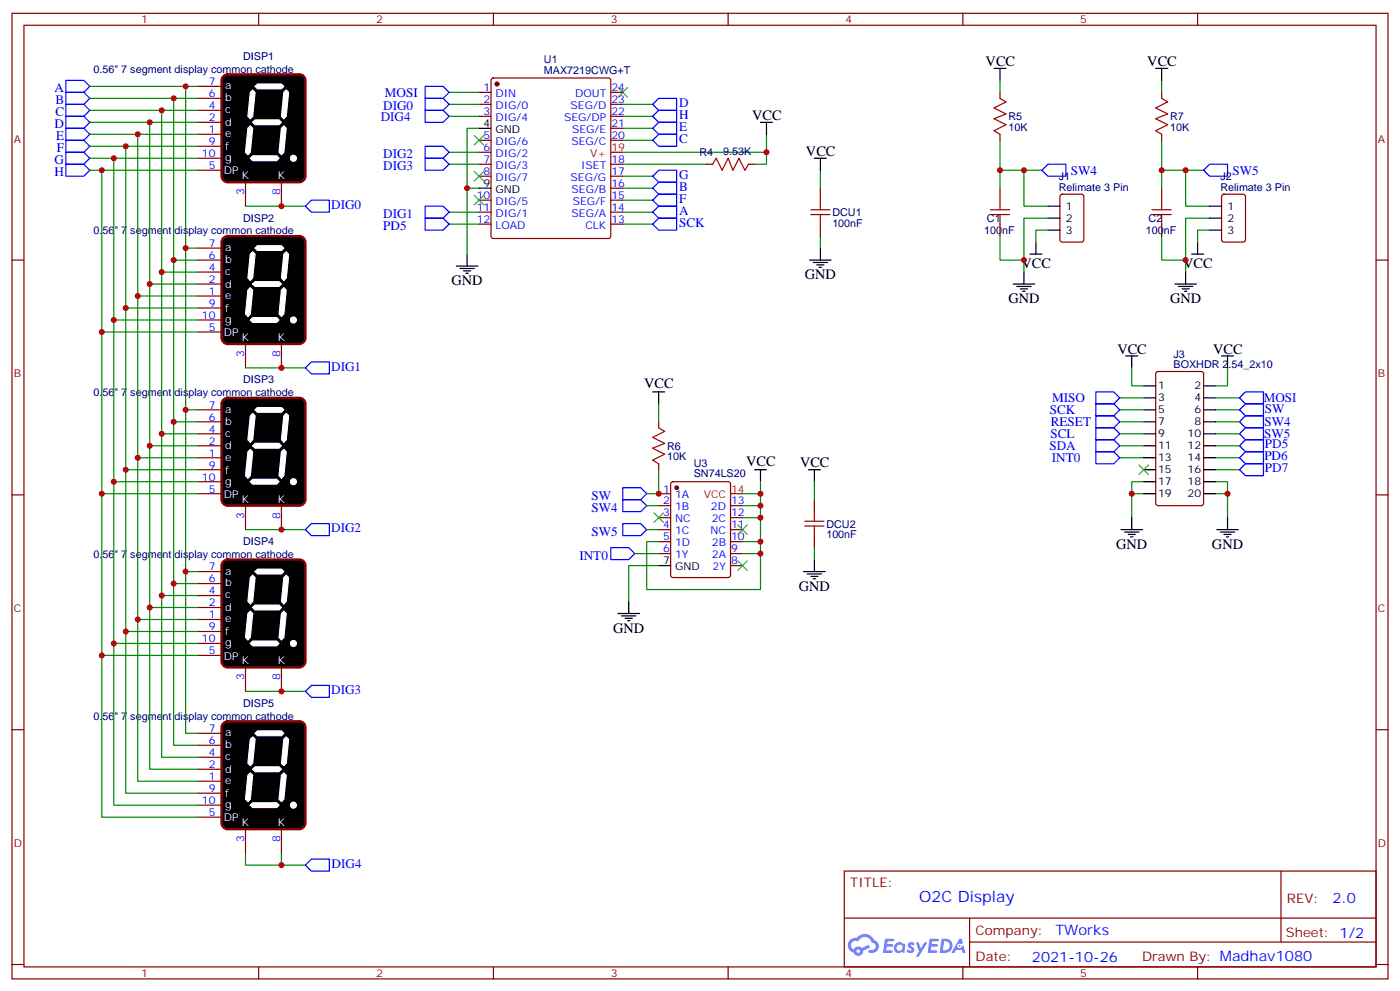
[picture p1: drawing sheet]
<svg xmlns="http://www.w3.org/2000/svg" width="412mm" height="292mm" viewBox="0 0 412 292" stroke-linecap="round" stroke-linejoin="round" font-family="sans-serif">
<g fill="none" stroke="#870000" stroke-width=".35">
<path d="M3.5 3.9h405.4v284.4h-405.4zM7.1 7.4h398.2v277.3h-398.2zM76.2 3.9v3.5M145.3 3.9v3.5M214.5 3.9v3.5M283.6 3.9v3.5M352.8 3.9v3.5M3.5 76.6h3.6M405.3 76.6h3.6M3.5 145.7h3.6M405.3 145.7h3.6M3.5 214.9h3.6"/>
<path d="M405.3 214.9h3.6M248.7 256.5h156.6v28.2h-156.6zM377.3 256.5v20.9M248.7 270.4h156.5M285.6 277.4h119.6M285.6 270.4v14.1M3.5 284h3.6M76.2 284.7v3.6M145.3 284.7v3.6M214.5 284.7v3.6M283.6 284.7v3.6M352.8 284.7v3.6"/>
<path d="M405.3 284h3.6"/>
</g>
<g fill="#5487ff">
<path d="M267.7 277.7a1.22 1.22 0 0 1 1.7 .2l-.4 .6a.47 .47 0 0 0-.3-.4 .47 .47 0 0 0-.5 .2l.1 .2a1.14 1.14 0 0 1 .8 1.8 1.14 1.14 0 0 1-1.9 0l-.2-.2 .5-.6 .7 .5a.29 .29 0 0 0 .3-.3 .29 .29 0 0 0-.2-.3 1.04 1.04 0 0 1-.6-1.7z"/>
<path d="M260.7 276.4h2.4l.3 .2-.2 .5-1.8 .1-.1 .8h1.5l.3 .4-.3 .4h-1.6l-.2 1.1h1.7l.2 .3-.2 .3-2.6 .1z"/>
<path d="M273.8 276.4h2.4l.3 .2-.1 .5-1.8 .1-.2 .8h1.6l.3 .4-.4 .4h-1.6l-.1 1.1h1.7l.2 .3-.2 .3-2.6 .1z"/>
<path d="M282.6 276.4h.7l.3 1.3-.6 .3a.69 .69 0 0 0-1 .3 .69 .69 0 0 0 .4 .9 .69 .69 0 0 0 .9-.6l.5-.2 .6 2.2h-.8l-.2-.9h-1.8l-.5 .9h-.8z"/>
<path d="M269.8 277.5h.8l.6 1.8 1.1-1.8h.9l-2.6 4.2h-.8l.9-1.5z"/>
<path d="M277.4 276.4l-.6 4.2h1.3a2.11 2.11 0 0 0 2.5-2.1 2.11 2.11 0 0 0-2.5-2.1zM278.1 277.2a1.39 1.39 0 0 1 1.7 1.4 1.39 1.39 0 0 1-1.8 1.3h-.3z"/>
<path d="M263.7 278.1a1.54 1.54 0 0 0-.1 2.1 1.54 1.54 0 0 0 2.2 .1l.6 .3 .3-2.3-.2-.3h-.4a1.49 1.49 0 0 0-2.4 .1zM264 279.1a.94 .94 0 0 1 1.8 0 .94 .94 0 0 1-1.8 0z"/>
<path d="M250.4 276.8a2.18 2.18 0 0 0 1.1 3.7 1.44 1.44 0 0 0 1.6 .9 1.44 1.44 0 0 0 1.2-1.4l2-1-.5-.8-1.9 1a1.47 1.47 0 0 0-2.4 .4 1.39 1.39 0 0 1-.7-1.9 1.39 1.39 0 0 1 2-.5 2.12 2.12 0 0 1 2.2-1.3 2.12 2.12 0 0 1 1.9 1.7 1.14 1.14 0 0 1 1.1 1.4 1.14 1.14 0 0 1-1.7 .7 .43 .43 0 0 0-.5 .4 .43 .43 0 0 0 .4 .5 1.98 1.98 0 0 0 2.5-1.2 1.98 1.98 0 0 0-1.2-2.6 3.1 3.1 0 0 0-5.3-.6l-.9 .1zM252.3 280.1a.55 .55 0 0 1 1.1 0 .55 .55 0 0 1-1.1 0z"/>
<circle cx="282.6" cy="278.5" r=".26"/>
</g>
<g fill="none" stroke="#008700" stroke-width=".35">
<path d="M26.5 25.4h28.2M26.5 29h24.7M26.5 32.5h21.1M26.5 36h17.6M26.5 39.5h14.1M58.2 25.4h-3.5v142.9h3.5M58.2 29h-7v142.8h7M58.2 32.5h-10.6v142.9h10.6M58.2 36h-14.1v142.9h14.1M58.2 39.5h-17.6v142.9h17.6M132.3 30.7h8.8M132.3 27.2h8.8"/>
<path d="M132.3 34.3h8.8M141.1 37.8h-3.5v37M183.4 30.7h8.9M183.4 37.8h8.9M183.4 34.3h8.9M225.8 39.5v5.3M294.6 23.7v3.5M342.2 23.7v3.5M26.5 43.1h10.5M26.5 46.6h7M26.5 50.1h3.5M58.2 43.1h-21.2v142.8h21.2"/>
<path d="M58.2 46.6h-24.7v142.9h24.7M58.2 50.1h-28.2v142.9h28.2M132.3 48.4h8.8M132.3 44.8h8.8M137.6 55.4h3.5M183.4 44.8h42.4v3.6h-3.6M183.4 48.4h24.7M183.4 55.4h8.9M183.4 58.9h8.9M183.4 51.9h8.9M183.4 41.3h8.9M241.7 50.1v5.3"/>
<path d="M294.6 50.1h12.3M294.6 41.3v14.1M301.6 50.1v10.6h7.1M342.2 50.1h7M342.2 41.3v14.1M354.5 50.1h-5.3v10.6h7.1M51.2 76.6h7M54.7 73.1h3.5M72.3 60.7h17.7M132.3 66h8.8M132.3 62.5h8.8M183.4 66h8.9"/>
<path d="M183.4 62.5h8.9M241.7 69.5v3.6M301.6 76.6v3.5M308.7 64.2h-7.1v12.4h-7v-7.1M308.7 67.8h-3.5v3.5M342.2 69.5v7.1h7M356.3 64.2h-7.1v15.9M356.3 67.8h-3.5v3.5M30 97.8h28.2M33.5 94.2h24.7M37 90.7h21.2M40.6 87.2h17.6"/>
<path d="M44.1 83.6h14.1M47.6 80.1h10.6M79.4 96h1.7M72.3 108.3h17.7M194 118.9v5.3M329.8 117.2h7.1M333.4 108.3v5.3h3.5M358.1 117.2h7M361.6 108.3v5.3h-3.5M37 138.3h21.2M40.6 134.8h17.6M44.1 131.3h14.1"/>
<path d="M47.6 127.7h10.6M51.2 124.2h7M54.7 120.7h3.5M79.4 131.3h1.7M194 138.3v7.1h-3.5M329.8 131.3h7.1M329.8 120.7h7.1M329.8 124.2h7.1M329.8 127.7h7.1M329.8 134.8h7.1M358.1 131.3h7M358.1 120.7h7"/>
<path d="M358.1 124.2h7M358.1 127.7h7M358.1 134.8h7M358.1 138.3h7M30 145.4h28.2M33.5 141.9h24.7M72.3 156h17.7M190.5 148.9h3.5M190.5 156h3.5M194 159.5h-3.5v14.1h33.5v-10.6M218.7 148.9h5.3M218.7 152.4h5.3"/>
<path d="M218.7 159.5h5.3M224 141.9v3.5h-5.3M224 145.4v17.6h-5.3M239.9 141.9v5.2M333.4 145.4h3.5M336.9 141.9h-3.5v10.5M358.1 141.9h3.5v10.5M358.1 145.4h3.5M44.1 178.9v47.6h14.1M47.6 175.4v47.6h10.6M51.2 171.8v47.7h7M54.7 168.3v47.6h3.5"/>
<path d="M187 163h7M194 166.5h-8.8v10.6M239.9 161.3v3.5M30 193v47.6h28.2M33.5 189.5v47.6h24.7M37 185.9v47.7h21.2M40.6 182.4v47.6h17.6M72.3 203.6h17.7M72.3 251.2v3.5h10.6v-3.5M82.9 254.7h7.1"/>
</g>
<g fill="none" stroke="#00f" stroke-width=".35">
<path d="M19.4 37.8h5.3l1.8 1.7-1.8 1.8h-5.3zM19.4 34.3h5.3l1.8 1.7-1.8 1.8h-5.3zM19.4 30.7h5.3l1.8 1.8-1.8 1.8h-5.3zM19.4 27.2h5.3l1.8 1.8-1.8 1.7h-5.3zM19.4 23.7h5.3l1.8 1.7-1.8 1.8h-5.3zM125.2 29h5.3l1.8 1.7-1.8 1.8h-5.3zM125.2 25.4h5.3l1.8 1.8-1.8 1.8h-5.3zM125.2 32.5h5.3l1.8 1.8-1.8 1.7h-5.3zM192.3 30.7l1.7-1.7h5.3v3.5h-5.3zM192.3 34.3l1.7-1.8h5.3v3.5h-5.3zM192.3 37.8l1.7-1.8h5.3v3.5h-5.3zM19.4 44.8h5.3l1.8 1.8-1.8 1.8h-5.3z"/>
<path d="M19.4 41.3h5.3l1.8 1.8-1.8 1.7h-5.3zM19.4 48.4h5.3l1.8 1.7-1.8 1.8h-5.3zM125.2 46.6h5.3l1.8 1.8-1.8 1.7h-5.3zM125.2 43.1h5.3l1.8 1.7-1.8 1.8h-5.3zM192.3 41.3l1.7-1.8h5.3v3.6h-5.3zM192.3 51.9l1.7-1.8h5.3v3.6h-5.3zM192.3 55.4l1.7-1.7h5.3v3.5h-5.3zM192.3 58.9l1.7-1.7h5.3v3.5h-5.3zM306.9 50.1l1.8-1.7h5.3v3.5h-5.3zM354.5 50.1l1.8-1.7h5.3v3.5h-5.3zM90 60.7l1.7-1.8h5.3v3.6h-5.3zM125.2 60.7h5.3l1.8 1.8-1.8 1.7h-5.3z"/>
<path d="M125.2 64.2h5.3l1.8 1.8-1.8 1.8h-5.3zM192.3 66l1.7-1.8h5.3v3.6h-5.3zM192.3 62.5l1.7-1.8h5.3v3.5h-5.3zM90 108.3l1.7-1.7h5.3v3.5h-5.3zM322.8 118.9h5.3l1.7 1.8-1.7 1.7h-5.3zM322.8 115.4h5.3l1.7 1.8-1.7 1.7h-5.3zM365.1 117.2l1.8-1.8h5.3v3.5h-5.3zM322.8 126h5.3l1.7 1.7-1.7 1.8h-5.3zM322.8 122.4h5.3l1.7 1.8-1.7 1.8h-5.3zM322.8 129.5h5.3l1.7 1.8-1.7 1.7h-5.3zM322.8 133h5.3l1.7 1.8-1.7 1.8h-5.3zM365.1 124.2l1.8-1.8h5.3v3.6h-5.3z"/>
<path d="M365.1 127.7l1.8-1.7h5.3v3.5h-5.3zM365.1 131.3l1.8-1.8h5.3v3.5h-5.3zM365.1 134.8l1.8-1.8h5.3v3.6h-5.3zM365.1 138.3l1.8-1.7h5.3v3.5h-5.3zM365.1 120.7l1.8-1.8h5.3v3.5h-5.3zM90 156l1.7-1.8h5.3v3.5h-5.3zM183.4 143.6h5.3l1.8 1.8-1.8 1.7h-5.3zM183.4 147.1h5.3l1.8 1.8-1.8 1.8h-5.3zM183.4 154.2h5.3l1.8 1.8-1.8 1.7h-5.3zM179.9 161.3h5.3l1.8 1.7-1.8 1.8h-5.3zM90 203.6l1.7-1.8h5.3v3.6h-5.3zM90 254.7l1.7-1.7h5.3v3.5h-5.3z"/>
</g>
<path d="M65.8 22.4l1.2-.5h21.2a1.76 1.76 0 0 1 1.8 1.8v28.2a1.89 1.89 0 0 1-1.8 1.8h-21.2a1.89 1.89 0 0 1-1.7-1.8v-28.2zM65.8 70l1.2-.5h21.2a1.76 1.76 0 0 1 1.8 1.8v28.2a1.89 1.89 0 0 1-1.8 1.8h-21.2a1.89 1.89 0 0 1-1.7-1.8v-28.2zM65.8 117.7l1.2-.5h21.2a1.76 1.76 0 0 1 1.8 1.7v28.2a1.89 1.89 0 0 1-1.8 1.8h-21.2a1.89 1.89 0 0 1-1.7-1.8v-28.2zM65.8 165.3l1.2-.5h21.2a1.76 1.76 0 0 1 1.8 1.7v28.3a1.89 1.89 0 0 1-1.8 1.7h-21.2a1.89 1.89 0 0 1-1.7-1.7v-28.3zM65.8 212.9l1.2-.5h21.2a1.76 1.76 0 0 1 1.8 1.8v28.2a1.89 1.89 0 0 1-1.8 1.8h-21.2a1.89 1.89 0 0 1-1.7-1.8v-28.2z" fill="#000" stroke="#870000" stroke-width=".71"/>
<g fill="none" stroke="#870000" stroke-width=".35">
<path d="M58.2 25.4h7.1M58.2 29h7.1M58.2 32.5h7.1M58.2 36h7.1M58.2 39.5h7.1M141.1 27.2h3.5M141.1 30.7h3.5M141.1 34.3h3.5M144.9 23.2l.4-.2h33.9l.5 .2 .2 .5v45.8l-.2 .5-.5 .2h-33.9l-.5-.2-.2-.5v-45.8zM179.9 27.2h3.5M179.9 30.7h3.5M179.9 34.3h3.5"/>
<path d="M179.9 37.8h3.5M294.6 27.2v1.8M294.6 39.5v1.8M342.2 27.2v1.8M342.2 39.5v1.8M58.2 43.1h7.1M58.2 46.6h7.1M58.2 50.1h7.1M72.3 53.7v7M82.9 53.7v7M141.1 48.4h3.5M141.1 41.3h3.5"/>
<path d="M141.1 44.8h3.5M141.1 51.9h3.5M141.1 58.9h3.5M179.9 48.4h3.5M179.9 41.3h3.5M179.9 51.9h3.5M179.9 58.9h3.5M179.9 55.4h3.5M208.1 48.4h1.8M220.5 48.4h1.7M241.7 55.4v3.5M294.6 55.4v3.5"/>
<path d="M312.4 57.4l.5-.2h5.7l.6 .4 .1 13-.5 .6-5.9 .1-.6-.5-.1-12.9zM342.2 55.4v3.5M360.1 57.4l.4-.2h5.7l.6 .4 .1 13-.5 .6-5.9 .1-.6-.5-.1-12.9zM58.2 73.1h7.1M58.2 76.6h7.1M141.1 62.5h3.5M141.1 66h3.5M179.9 62.5h3.5M179.9 66h3.5M241.7 66v3.5M294.6 66v3.5M342.2 66v3.5"/>
<path d="M58.2 80.1h7.1M58.2 83.6h7.1M58.2 87.2h7.1M58.2 90.7h7.1M58.2 94.2h7.1M58.2 97.8h7.1M72.3 101.3v7M82.9 101.3v7M340.7 109.6l.4-.2h12.7l.7 .4v38.4l-.4 .7h-13l-.6-.5-.1-38.3zM58.2 120.7h7.1M58.2 124.2h7.1M58.2 127.7h7.1"/>
<path d="M58.2 131.3h7.1M58.2 134.8h7.1M58.2 138.3h7.1M194 124.2v1.8M194 136.6v1.7M58.2 141.9h7.1M58.2 145.4h7.1M72.3 148.9v7.1M82.9 148.9v7.1M194 145.4h3.6M194 148.9h3.6M194 152.4h3.6"/>
<path d="M194 156h3.6M194 159.5h3.6M197.8 142.1l.5-.2h16.2l.6 .4 .1 27.1-.5 .6-16.4 .1-.7-.5v-27zM215.2 148.9h3.5M215.2 152.4h3.5M215.2 156h3.5M215.2 159.5h3.5M239.9 147.1v3.6M239.9 157.7v3.6M58.2 168.3h7.1M58.2 171.8h7.1M58.2 175.4h7.1"/>
<path d="M58.2 178.9h7.1M194 163h3.6M215.2 163h3.5M215.2 166.5h3.5M58.2 182.4h7.1M58.2 185.9h7.1M58.2 189.5h7.1M58.2 193h7.1M72.3 196.5v7.1M82.9 196.5v7.1M58.2 215.9h7.1M58.2 219.5h7.1"/>
<path d="M58.2 223h7.1M58.2 226.5h7.1M58.2 230h7.1M58.2 233.6h7.1M58.2 237.1h7.1M58.2 240.6h7.1M72.3 244.2v7M82.9 244.2v7"/>
</g>
<g fill="#fff" stroke="#fff" stroke-width=".35">
<path d="M75.1 25.4l.7-.7h7.1l.7 .7-.7 .7h-7.1z"/>
<path d="M74.4 26.5l.7 .7-.7 7.1-.7 .7-.7-.7 .7-7.1z"/>
<path d="M74.4 36l.7-.7h7.1l.7 .7-.7 .7h-7.1z"/>
<path d="M74.4 45.9h7.1l.7 .7-.7 .7h-7.1l-.7-.7z"/>
<path d="M84.3 26.5l.7 .7-.7 7.1-.7 .7-.7-.7 .7-7.1z"/>
<path d="M82.9 37.8l.7-.7 .7 .7-.7 7-.7 .7-.7-.7z"/>
<path d="M73 37.8l.7-.7 .7 .7-.7 7-.7 .7-.7-.7z"/>
<path d="M75.1 73.1l.7-.7h7.1l.7 .7-.7 .7h-7.1z"/>
<path d="M73.7 74.8l.7-.7 .7 .7-.7 7.1-.7 .7-.7-.7z"/>
<path d="M74.4 83.6l.7-.7h7.1l.7 .7-.7 .7h-7.1z"/>
<path d="M73.7 94.2l.7-.7h7.1l.7 .7-.7 .7h-7.1z"/>
<path d="M83.6 74.8l.7-.7 .7 .7-.7 7.1-.7 .7-.7-.7z"/>
<path d="M82.9 85.4l.7-.7 .7 .7-.7 7.1-.7 .7-.7-.7z"/>
<path d="M73 85.4l.7-.7 .7 .7-.7 7.1-.7 .7-.7-.7z"/>
<path d="M75.1 120.7l.7-.7h7.1l.7 .7-.7 .7h-7.1z"/>
<path d="M73.7 122.4l.7-.7 .7 .7-.7 7.1-.7 .7-.7-.7z"/>
<path d="M74.4 131.3l.7-.7h7.1l.7 .7-.7 .7h-7.1z"/>
<path d="M74.4 141.1h7.1l.7 .8-.7 .7h-7.1l-.7-.7z"/>
<path d="M83.6 122.4l.7-.7 .7 .7-.7 7.1-.7 .7-.7-.7z"/>
<path d="M82.9 133l.7-.7 .7 .7-.7 7.1-.7 .7-.7-.7z"/>
<path d="M73 133l.7-.7 .7 .7-.7 7.1-.7 .7-.7-.7z"/>
<path d="M75.1 168.3l.7-.7h7.1l.7 .7-.7 .7h-7.1z"/>
<path d="M73.7 170.1l.7-.7 .7 .7-.7 7-.7 .7-.7-.7z"/>
<path d="M75.1 178.2h7.1l.7 .7-.7 .7h-7.1l-.7-.7z"/>
<path d="M73.7 189.5l.7-.7h7.1l.7 .7-.7 .7h-7.1z"/>
<path d="M83.6 170.1l.7-.7 .7 .7-.7 7-.7 .7-.7-.7z"/>
<path d="M82.9 180.7l.7-.7 .7 .7-.7 7-.7 .7-.7-.7z"/>
<path d="M73 180.7l.7-.7 .7 .7-.7 7-.7 .7-.7-.7z"/>
<path d="M75.1 215.9l.7-.7h7.1l.7 .7-.7 .7h-7.1z"/>
<path d="M73.7 217.7l.7-.7 .7 .7-.7 7.1-.7 .7-.7-.7z"/>
<path d="M74.4 226.5l.7-.7h7.1l.7 .7-.7 .7h-7.1z"/>
<path d="M73.7 237.1l.7-.7h7.1l.7 .7-.7 .7h-7.1z"/>
<path d="M83.6 217.7l.7-.7 .7 .7-.7 7.1-.7 .7-.7-.7z"/>
<path d="M82.9 228.3l.7-.7 .7 .7-.7 7-.7 .7-.7-.7z"/>
<path d="M73 228.3l.7-.7 .7 .7-.7 7-.7 .7-.7-.7z"/>
<circle cx="86.4" cy="46.6" r=".88"/>
<circle cx="86.4" cy="94.2" r=".88"/>
<circle cx="86.4" cy="141.9" r=".88"/>
<circle cx="86.4" cy="189.5" r=".88"/>
<circle cx="86.4" cy="237.1" r=".88"/>
</g>
<g fill="none" stroke="#3c3" stroke-width=".35">
<path d="M139.7 39.9l2.8 2.8M142.5 39.9l-2.8 2.8M182 25.8l2.9 2.8M184.9 25.8l-2.9 2.8M139.7 50.5l2.8 2.8M139.7 57.5l2.8 2.9M142.5 50.5l-2.8 2.8M142.5 57.5l-2.8 2.9M335.5 136.9l2.8 2.8M338.3 136.9l-2.8 2.8M192.6 151l2.8 2.8M195.4 151l-2.8 2.8"/>
<path d="M217.3 154.6l2.8 2.8M220.1 154.6l-2.8 2.8M217.3 165.1l2.8 2.9M220.1 165.1l-2.8 2.9"/>
</g>
<g fill="none" stroke="#000" stroke-width=".35">
<path d="M141.1 37.8h3.5M224 36h3.5M225.8 36v3.5M292.8 20.1h3.5M294.6 20.1v3.6M340.4 20.1h3.6M342.2 20.1v3.6M141.1 55.4h3.5M239.9 46.6h3.5M241.7 46.6v3.5M134.4 78.4h6.4M135.5 79.1h4.2"/>
<path d="M136.5 79.8h2.1M137.6 74.8v3.6M238.5 76.6h6.3M239.5 77.3h4.3M240.6 78h2.1M241.3 78.7h.7M241.7 73.1v3.5M303.4 74.8h3.5M305.2 71.3v3.5M308.7 67.8h3.5M308.7 60.7h3.5M308.7 64.2h3.5"/>
<path d="M351 74.8h3.5M352.8 71.3v3.5M356.3 67.8h3.5M356.3 60.7h3.5M356.3 64.2h3.5M137.2 80.5h.7M298.4 83.6h6.4M299.5 84.3h4.2M300.6 85.1h2.1M301.3 85.8h.7M301.6 80.1v3.5M346.1 83.6h6.3"/>
<path d="M347.1 84.3h4.3M348.2 85.1h2.1M348.9 85.8h.7M349.2 80.1v3.5M192.3 115.4h3.5M194 115.4v3.5M331.6 104.8h3.5M333.4 104.8v3.5M336.9 113.6h3.5M336.9 117.2h3.5M354.5 113.6h3.6M354.5 117.2h3.6"/>
<path d="M359.8 104.8h3.6M361.6 104.8v3.5M222.2 138.3h3.6M224 138.3v3.6M238.1 138.3h3.6M239.9 138.3v3.6M336.9 120.7h3.5M336.9 124.2h3.5M336.9 127.7h3.5M336.9 131.3h3.5M336.9 134.8h3.5M336.9 138.3h3.5"/>
<path d="M354.5 120.7h3.6M354.5 124.2h3.6M354.5 127.7h3.6M354.5 131.3h3.6M354.5 134.8h3.6M354.5 138.3h3.6M330.2 156h6.3M331.3 156.7h4.2M332.3 157.4h2.1M333 158.1h.7M333.4 152.4v3.6M336.9 141.9h3.5"/>
<path d="M336.9 145.4h3.5M354.5 141.9h3.6M354.5 145.4h3.6M358.4 156h6.4M359.5 156.7h4.2M360.5 157.4h2.2M361.2 158.1h.7M361.6 152.4v3.6M185.2 177.1v3.6M194 166.5h3.6M236.7 168.3h6.4M237.8 169h4.2"/>
<path d="M238.8 169.7h2.1M239.5 170.4h.7M239.9 164.8v3.5M182 180.7h6.4M183.1 181.4h4.2M184.1 182.1h2.2M184.9 182.8h.7"/>
</g>
<g fill="none" stroke="#a10000" stroke-width=".35">
<path d="M294.6 29l1.7 1-3.5 1.8 3.5 1.7-3.5 1.5 3.5 1.7-3.5 1.8 1.8 1M342.2 29l1.8 1-3.6 1.8 3.6 1.7-3.6 1.5 3.6 1.7-3.6 1.8 1.8 1M209.9 48.4l1.1-1.8 1.7 3.5 1.8-3.5 1.4 3.5 1.8-3.5 1.7 3.5 1.1-1.7M241.7 58.9v2.9M294.6 58.9v2.9M342.2 58.9v2.9M238.8 63.2h5.7M238.8 61.8h5.7M241.7 63.2v2.8M291.7 63.2h5.7M291.7 61.8h5.7M294.6 63.2v2.8"/>
<path d="M339.4 63.2h5.6M339.4 61.8h5.6M342.2 63.2v2.8M194 126l1.8 1-3.5 1.8 3.5 1.8-3.5 1.4 3.5 1.7-3.5 1.8 1.7 1.1M237.1 154.9h5.6M237.1 153.5h5.6M239.9 150.7v2.8M239.9 154.9v2.8"/>
</g>
<g fill="#870000" stroke="#870000" stroke-width=".35">
<circle cx="146.4" cy="24.7" r=".53"/>
<circle cx="199.3" cy="143.6" r=".53"/>
</g>
<path d="M179.9 44.8h3.5M215.2 145.4h3.5" fill="none" stroke="#f00" stroke-width=".35"/>
<g fill="#c00">
<circle cx="54.7" cy="73.1" r=".88"/>
<circle cx="51.2" cy="76.6" r=".88"/>
<circle cx="47.6" cy="80.1" r=".88"/>
<circle cx="44.1" cy="83.6" r=".88"/>
<circle cx="40.6" cy="87.2" r=".88"/>
<circle cx="37" cy="90.7" r=".88"/>
<circle cx="33.5" cy="94.2" r=".88"/>
<circle cx="30" cy="97.8" r=".88"/>
<circle cx="54.7" cy="120.7" r=".88"/>
<circle cx="51.2" cy="124.2" r=".88"/>
<circle cx="47.6" cy="127.7" r=".88"/>
<circle cx="44.1" cy="131.3" r=".88"/>
<circle cx="40.6" cy="134.8" r=".88"/>
<circle cx="37" cy="138.3" r=".88"/>
<circle cx="33.5" cy="141.9" r=".88"/>
<circle cx="30" cy="145.4" r=".88"/>
<circle cx="82.9" cy="60.7" r=".88"/>
<circle cx="82.9" cy="108.3" r=".88"/>
<circle cx="82.9" cy="156" r=".88"/>
<circle cx="82.9" cy="203.6" r=".88"/>
<circle cx="54.7" cy="25.4" r=".88"/>
<circle cx="51.2" cy="29" r=".88"/>
<circle cx="47.6" cy="32.5" r=".88"/>
<circle cx="44.1" cy="36" r=".88"/>
<circle cx="40.6" cy="39.5" r=".88"/>
<circle cx="37" cy="43.1" r=".88"/>
<circle cx="33.5" cy="46.6" r=".88"/>
<circle cx="30" cy="50.1" r=".88"/>
<circle cx="30" cy="193" r=".88"/>
<circle cx="33.5" cy="189.5" r=".88"/>
<circle cx="37" cy="185.9" r=".88"/>
<circle cx="40.6" cy="182.4" r=".88"/>
<circle cx="44.1" cy="178.9" r=".88"/>
<circle cx="47.6" cy="175.4" r=".88"/>
<circle cx="51.2" cy="171.8" r=".88"/>
<circle cx="54.7" cy="168.3" r=".88"/>
<circle cx="82.9" cy="254.7" r=".88"/>
<circle cx="225.8" cy="44.8" r=".88"/>
<circle cx="137.6" cy="55.4" r=".88"/>
<circle cx="301.6" cy="50.1" r=".88"/>
<circle cx="301.6" cy="76.6" r=".88"/>
<circle cx="349.3" cy="50.1" r=".88"/>
<circle cx="342.2" cy="50.1" r=".88"/>
<circle cx="349.3" cy="76.6" r=".88"/>
<circle cx="294.6" cy="50.1" r=".88"/>
<circle cx="361.6" cy="145.4" r=".88"/>
<circle cx="333.4" cy="145.4" r=".88"/>
<circle cx="224" cy="145.4" r=".88"/>
<circle cx="224" cy="148.9" r=".88"/>
<circle cx="224" cy="152.4" r=".88"/>
<circle cx="224" cy="159.5" r=".88"/>
<circle cx="224" cy="163" r=".88"/>
<circle cx="194" cy="145.4" r=".88"/>
</g>
<text font-size="4.6" fill="#00f" x="270.8" y="265.5">O2C Display</text>
<g font-size="4.2">
<text x="290.3" y="19.4">VCC</text>
<text x="338" y="19.4">VCC</text>
<text x="221.5" y="35.3">VCC</text>
<text x="237.4" y="45.9">VCC</text>
<text x="133" y="84">GND</text>
<text x="237.1" y="82.2">GND</text>
<text x="300.9" y="78.8">VCC</text>
<text x="348.5" y="78.8">VCC</text>
<text x="297" y="89.3">GND</text>
<text x="344.7" y="89.3">GND</text>
<text x="329.1" y="104.1">VCC</text>
<text x="357.4" y="104.1">VCC</text>
<text x="189.8" y="114.2">VCC</text>
<text x="219.8" y="137.1">VCC</text>
<text x="235.7" y="137.6">VCC</text>
<text x="328.8" y="161.6">GND</text>
<text x="357" y="161.6">GND</text>
<text x="235.3" y="174">GND</text>
<text x="180.6" y="186.3">GND</text>
</g>
<g font-size="4.2" fill="#00f">
<text x="392.5" y="265.8">2.0</text>
<text x="310.9" y="275.3">TWorks</text>
<text x="304" y="283.1">2021-10-26</text>
</g>
<g font-size="3.9" fill="#00f">
<text x="16.1" y="27.2">A</text>
<text x="113.3" y="28.5">MOSI</text>
<text x="16.3" y="34.3">C</text>
<text x="16.3" y="30.7">B</text>
<text x="112.1" y="35.5">DIG4</text>
<text x="112.9" y="32.5">DIG0</text>
<text x="200.1" y="31.6">D</text>
<text x="200.1" y="35.1">H</text>
<text x="16.1" y="37.8">D</text>
<text x="16.5" y="41.3">E</text>
<text x="200.1" y="38.6">E</text>
<text x="16.7" y="44.8">F</text>
<text x="112.9" y="46.6">DIG2</text>
<text x="200.1" y="42.2">C</text>
<text x="16" y="52">H</text>
<text x="16.1" y="48.4">G</text>
<text x="112.9" y="50.1">DIG3</text>
<text x="200.1" y="52.8">G</text>
<text x="315.4" y="51.4">SW4</text>
<text x="363" y="51.4">SW5</text>
<text x="200.1" y="56.3">B</text>
<text x="200.1" y="59.8">F</text>
<text x="97.6" y="61.5">DIG0</text>
<text x="112.9" y="64.3">DIG1</text>
<text x="200.1" y="63.3">A</text>
<text x="112.9" y="67.8">PD5</text>
<text x="200.1" y="66.8">SCK</text>
<text x="97.6" y="109.1">DIG1</text>
<text x="309.9" y="118.5">MISO</text>
<text x="372.3" y="118.5">MOSI</text>
<text x="309.2" y="122">SCK</text>
<text x="309.5" y="125.5">RESET</text>
<text x="372.5" y="125.5">SW4</text>
<text x="372.6" y="121.5">SW</text>
<text x="309.4" y="129">SCL</text>
<text x="372.4" y="129.1">SW5</text>
<text x="309.1" y="132.6">SDA</text>
<text x="309.9" y="136.1">INT0</text>
<text x="372.4" y="135.6">PD6</text>
<text x="372.6" y="132">PD5</text>
<text x="372.6" y="139.1">PD7</text>
<text x="174.2" y="147.1">SW</text>
<text x="174.2" y="150.7">SW4</text>
<text x="97.6" y="156.8">DIG2</text>
<text x="174.2" y="157.7">SW5</text>
<text x="170.7" y="164.8">INT0</text>
<text x="97.6" y="204.4">DIG3</text>
<text x="97.7" y="255.5">DIG4</text>
</g>
<g font-size="3.9" fill="#800">
<text x="250.5" y="261.1">TITLE:</text>
<text x="379.1" y="265.8">REV:</text>
<text x="287.4" y="275.3">Company:</text>
<text x="378.7" y="275.9">Sheet: 1/2</text>
<text x="287.4" y="283">Date:</text>
<text x="336.4" y="283.1">Drawn By: Madhav1080</text>
</g>
<g font-size="3.2" fill="#800">
<text x="41.6" y="6.9">1</text>
<text x="110.8" y="6.9">2</text>
<text x="179.9" y="6.9">3</text>
<text x="249.1" y="6.9">4</text>
<text x="318.2" y="6.9">5</text>
<text x="4.1" y="42">A</text>
<text x="405.9" y="42">A</text>
<text x="4.1" y="111.2">B</text>
<text x="405.9" y="111.2">B</text>
<text x="4.1" y="180.3">C</text>
<text x="405.9" y="180.3">C</text>
<text x="4.1" y="249.4">D</text>
<text x="405.9" y="249.4">D</text>
<text x="41.6" y="287.7">1</text>
<text x="110.8" y="287.7">2</text>
<text x="179.9" y="287.7">3</text>
<text x="249.1" y="287.7">4</text>
<text x="318.2" y="287.7">5</text>
</g>
<g font-size="3.2" fill="#000080">
<text x="71.6" y="17.6">DISP1</text>
<text x="27.6" y="21.4">0.56&quot; 7 segment display common cathode</text>
<text x="160.2" y="21.9">MAX7219CWG+T</text>
<text x="160.2" y="18.7">U1</text>
<text x="297" y="35.5">R5</text>
<text x="344.7" y="35.5">R7</text>
<text x="297" y="38.5">10K</text>
<text x="344.7" y="38.5">10K</text>
<text x="206" y="46">R4</text>
<text x="213" y="45.5">9.53K</text>
<text x="311.9" y="53.1">J1</text>
<text x="359.5" y="53.1">J2</text>
<text x="311.9" y="56.1">Relimate 3 Pin</text>
<text x="359.5" y="56.1">Relimate 3 Pin</text>
<text x="71.6" y="65.2">DISP2</text>
<text x="245.2" y="63.7">DCU1</text>
<text x="290.7" y="65.4">C1</text>
<text x="338.3" y="65.4">C2</text>
<text x="27.6" y="69">0.56&quot; 7 segment display common cathode</text>
<text x="245.2" y="66.8">100nF</text>
<text x="289.9" y="68.9">100nF</text>
<text x="337.5" y="68.9">100nF</text>
<text x="345.7" y="105.3">J3</text>
<text x="71.6" y="112.9">DISP3</text>
<text x="345.7" y="108.3">BOXHDR 2.54_2x10</text>
<text x="27.6" y="116.7">0.56&quot; 7 segment display common cathode</text>
<text x="196.5" y="135.6">10K</text>
<text x="196.5" y="132.5">R6</text>
<text x="204.3" y="137.6">U3</text>
<text x="204.3" y="140.6">SN74LS20</text>
<text x="243.4" y="155.5">DCU2</text>
<text x="71.6" y="160.5">DISP4</text>
<text x="243.4" y="158.5">100nF</text>
<text x="27.6" y="164.3">0.56&quot; 7 segment display common cathode</text>
<text x="71.6" y="208.1">DISP5</text>
<text x="27.6" y="211.9">0.56&quot; 7 segment display common cathode</text>
</g>
<g font-size="3.2" fill="#00f">
<text x="61.5" y="25.1">7</text>
<text x="61.5" y="28.6">6</text>
<text x="142.4" y="26.8">1</text>
<text x="145.9" y="28.6">DIN</text>
<text x="169.4" y="28.6">DOUT</text>
<text x="180.1" y="26.8">24</text>
<text x="61.5" y="32.1">4</text>
<text x="61.5" y="35.7">2</text>
<text x="142.4" y="30.4">2</text>
<text x="142.4" y="33.9">3</text>
<text x="145.9" y="32.1">DIG/0</text>
<text x="145.9" y="35.7">DIG/4</text>
<text x="166.2" y="35.7">SEG/DP</text>
<text x="168.1" y="32.1">SEG/D</text>
<text x="180.1" y="33.9">22</text>
<text x="180.1" y="30.4">23</text>
<text x="61.5" y="39.2">1</text>
<text x="142.4" y="41">5</text>
<text x="168.5" y="39.2">SEG/E</text>
<text x="180.1" y="41">20</text>
<text x="180.1" y="37.4">21</text>
<text x="59.5" y="46.2">10</text>
<text x="61.5" y="42.7">9</text>
<text x="142.4" y="44.5">6</text>
<text x="145.9" y="42.7">DIG/6</text>
<text x="145.9" y="46.2">DIG/2</text>
<text x="168.3" y="42.7">SEG/C</text>
<text x="61.5" y="49.8">5</text>
<text x="142.4" y="48">7</text>
<text x="142.4" y="51.5">8</text>
<text x="145.9" y="49.8">DIG/3</text>
<text x="145.9" y="53.3">DIG/7</text>
<text x="168.1" y="53.3">SEG/G</text>
<text x="171.1" y="49.8">ISET</text>
<text x="180.1" y="51.5">17</text>
<text x="180.1" y="48">18</text>
<text x="72" y="57.4" transform="rotate(-90 72 57.4)">3</text>
<text x="82.5" y="57.4" transform="rotate(-90 82.5 57.4)">8</text>
<text x="140.4" y="58.6">10</text>
<text x="168.4" y="56.8">SEG/B</text>
<text x="180.1" y="58.6">15</text>
<text x="180.1" y="55.1">16</text>
<text x="140.4" y="62.1">11</text>
<text x="140.4" y="65.7">12</text>
<text x="145.9" y="60.4">DIG/5</text>
<text x="145.9" y="63.9">DIG/1</text>
<text x="168.4" y="63.9">SEG/A</text>
<text x="168.7" y="60.4">SEG/F</text>
<text x="180.1" y="65.7">13</text>
<text x="180.1" y="62.1">14</text>
<text x="145.9" y="67.4">LOAD</text>
<text x="172.4" y="67.4">CLK</text>
<text x="61.5" y="72.7">7</text>
<text x="61.5" y="76.2">6</text>
<text x="61.5" y="79.8">4</text>
<text x="61.5" y="83.3">2</text>
<text x="61.5" y="86.8">1</text>
<text x="59.5" y="93.9">10</text>
<text x="61.5" y="90.3">9</text>
<text x="61.5" y="97.4">5</text>
<text x="72" y="105.1" transform="rotate(-90 72 105.1)">3</text>
<text x="82.5" y="105.1" transform="rotate(-90 82.5 105.1)">8</text>
<text x="61.5" y="120.3">7</text>
<text x="61.5" y="123.9">6</text>
<text x="61.5" y="127.4">4</text>
<text x="61.5" y="130.9">2</text>
<text x="61.5" y="134.4">1</text>
<text x="61.5" y="138">9</text>
<text x="59.5" y="141.5">10</text>
<text x="61.5" y="145">5</text>
<text x="195.4" y="145">1</text>
<text x="195.4" y="148.6">2</text>
<text x="198.9" y="146.8">1A</text>
<text x="215.4" y="148.6">13</text>
<text x="72" y="152.7" transform="rotate(-90 72 152.7)">3</text>
<text x="82.5" y="152.7" transform="rotate(-90 82.5 152.7)">8</text>
<text x="195.4" y="152.1">3</text>
<text x="195.4" y="155.6">4</text>
<text x="198.9" y="150.3">1B</text>
<text x="198.9" y="153.8">NC</text>
<text x="209.4" y="150.3">2D</text>
<text x="209.7" y="153.8">2C</text>
<text x="215.4" y="155.6">11</text>
<text x="215.4" y="152.1">12</text>
<text x="195.4" y="159.1">5</text>
<text x="198.9" y="157.4">1C</text>
<text x="198.9" y="160.9">1D</text>
<text x="209.3" y="157.4">NC</text>
<text x="209.7" y="160.9">2B</text>
<text x="215.4" y="159.1">10</text>
<text x="61.5" y="168">7</text>
<text x="195.4" y="162.7">6</text>
<text x="198.9" y="164.4">1Y</text>
<text x="209.7" y="164.4">2A</text>
<text x="209.9" y="168">2Y</text>
<text x="215.4" y="166.2">8</text>
<text x="215.4" y="162.7">9</text>
<text x="61.5" y="171.5">6</text>
<text x="61.5" y="175">4</text>
<text x="61.5" y="178.5">2</text>
<text x="61.5" y="182.1">1</text>
<text x="61.5" y="185.6">9</text>
<text x="59.5" y="189.1">10</text>
<text x="61.5" y="192.7">5</text>
<text x="72" y="200.3" transform="rotate(-90 72 200.3)">3</text>
<text x="82.5" y="200.3" transform="rotate(-90 82.5 200.3)">8</text>
<text x="61.5" y="215.6">7</text>
<text x="61.5" y="219.1">6</text>
<text x="61.5" y="222.6">4</text>
<text x="61.5" y="226.2">2</text>
<text x="61.5" y="229.7">1</text>
<text x="61.5" y="233.2">9</text>
<text x="59.5" y="236.7">10</text>
<text x="61.5" y="240.3">5</text>
<text x="72" y="247.9" transform="rotate(-90 72 247.9)">3</text>
<text x="82.5" y="247.9" transform="rotate(-90 82.5 247.9)">8</text>
</g>
<g font-size="3.2" fill="#fff">
<text x="66.3" y="26.3">a</text>
<text x="66.3" y="29.8">b</text>
<text x="66.3" y="33.3">c</text>
<text x="66.3" y="37.1">d</text>
<text x="66.3" y="40.4">e</text>
<text x="66.3" y="44.3">f</text>
<text x="66.3" y="47.4">g</text>
<text x="66" y="51.3">DP</text>
<text x="71.3" y="52.7">K</text>
<text x="81.8" y="52.8">K</text>
<text x="66.3" y="73.9">a</text>
<text x="66.3" y="77.4">b</text>
<text x="66.3" y="80.9">c</text>
<text x="66.3" y="84.7">d</text>
<text x="66.3" y="88">e</text>
<text x="66.3" y="91.9">f</text>
<text x="66.3" y="95.1">g</text>
<text x="66" y="99">DP</text>
<text x="71.3" y="100.4">K</text>
<text x="81.8" y="100.4">K</text>
<text x="66.3" y="121.6">a</text>
<text x="66.3" y="125">b</text>
<text x="66.3" y="128.6">c</text>
<text x="66.3" y="132.3">d</text>
<text x="66.3" y="135.6">e</text>
<text x="66.3" y="139.5">f</text>
<text x="66.3" y="142.7">g</text>
<text x="66" y="146.6">DP</text>
<text x="71.3" y="148">K</text>
<text x="81.8" y="148">K</text>
<text x="66.3" y="169.2">a</text>
<text x="66.3" y="172.7">b</text>
<text x="66.3" y="176.2">c</text>
<text x="66.3" y="180">d</text>
<text x="66.3" y="183.2">e</text>
<text x="66.3" y="187.1">f</text>
<text x="66.3" y="190.3">g</text>
<text x="66" y="194.2">DP</text>
<text x="71.3" y="195.6">K</text>
<text x="81.8" y="195.6">K</text>
<text x="66.3" y="216.8">a</text>
<text x="66.3" y="220.3">b</text>
<text x="66.3" y="223.8">c</text>
<text x="66.3" y="227.6">d</text>
<text x="66.3" y="230.9">e</text>
<text x="66.3" y="234.8">f</text>
<text x="66.3" y="237.9">g</text>
<text x="66" y="241.8">DP</text>
<text x="71.3" y="243.2">K</text>
<text x="81.8" y="243.3">K</text>
</g>
<g font-size="3.2">
<text x="142.4" y="37.4">4</text>
<text x="145.9" y="39.2">GND</text>
<text x="142.4" y="55.1">9</text>
<text x="145.9" y="56.8">GND</text>
<text x="314" y="61.8">1</text>
<text x="314" y="65.3">2</text>
<text x="361.6" y="61.8">1</text>
<text x="361.6" y="65.3">2</text>
<text x="314" y="68.8">3</text>
<text x="361.6" y="68.8">3</text>
<text x="341.1" y="114.7">1</text>
<text x="341.1" y="118.2">3</text>
<text x="351.8" y="114.7">2</text>
<text x="351.8" y="118.2">4</text>
<text x="341.1" y="121.7">5</text>
<text x="341.1" y="125.3">7</text>
<text x="351.8" y="121.7">6</text>
<text x="351.8" y="125.3">8</text>
<text x="341.1" y="128.8">9</text>
<text x="349.8" y="128.8">10</text>
<text x="341.1" y="132.3">11</text>
<text x="341.1" y="135.9">13</text>
<text x="349.8" y="132.3">12</text>
<text x="349.8" y="135.9">14</text>
<text x="341.1" y="139.4">15</text>
<text x="341.1" y="142.9">17</text>
<text x="349.8" y="139.4">16</text>
<text x="349.8" y="142.9">18</text>
<text x="341.1" y="146.4">19</text>
<text x="349.8" y="146.4">20</text>
<text x="195.4" y="166.2">7</text>
<text x="198.9" y="168">GND</text>
</g>
<g font-size="3.2" fill="#f00">
<text x="173.8" y="46.2">V+</text>
<text x="180.1" y="44.5">19</text>
<text x="207.3" y="146.8">VCC</text>
<text x="215.4" y="145">14</text>
</g>
</svg>
